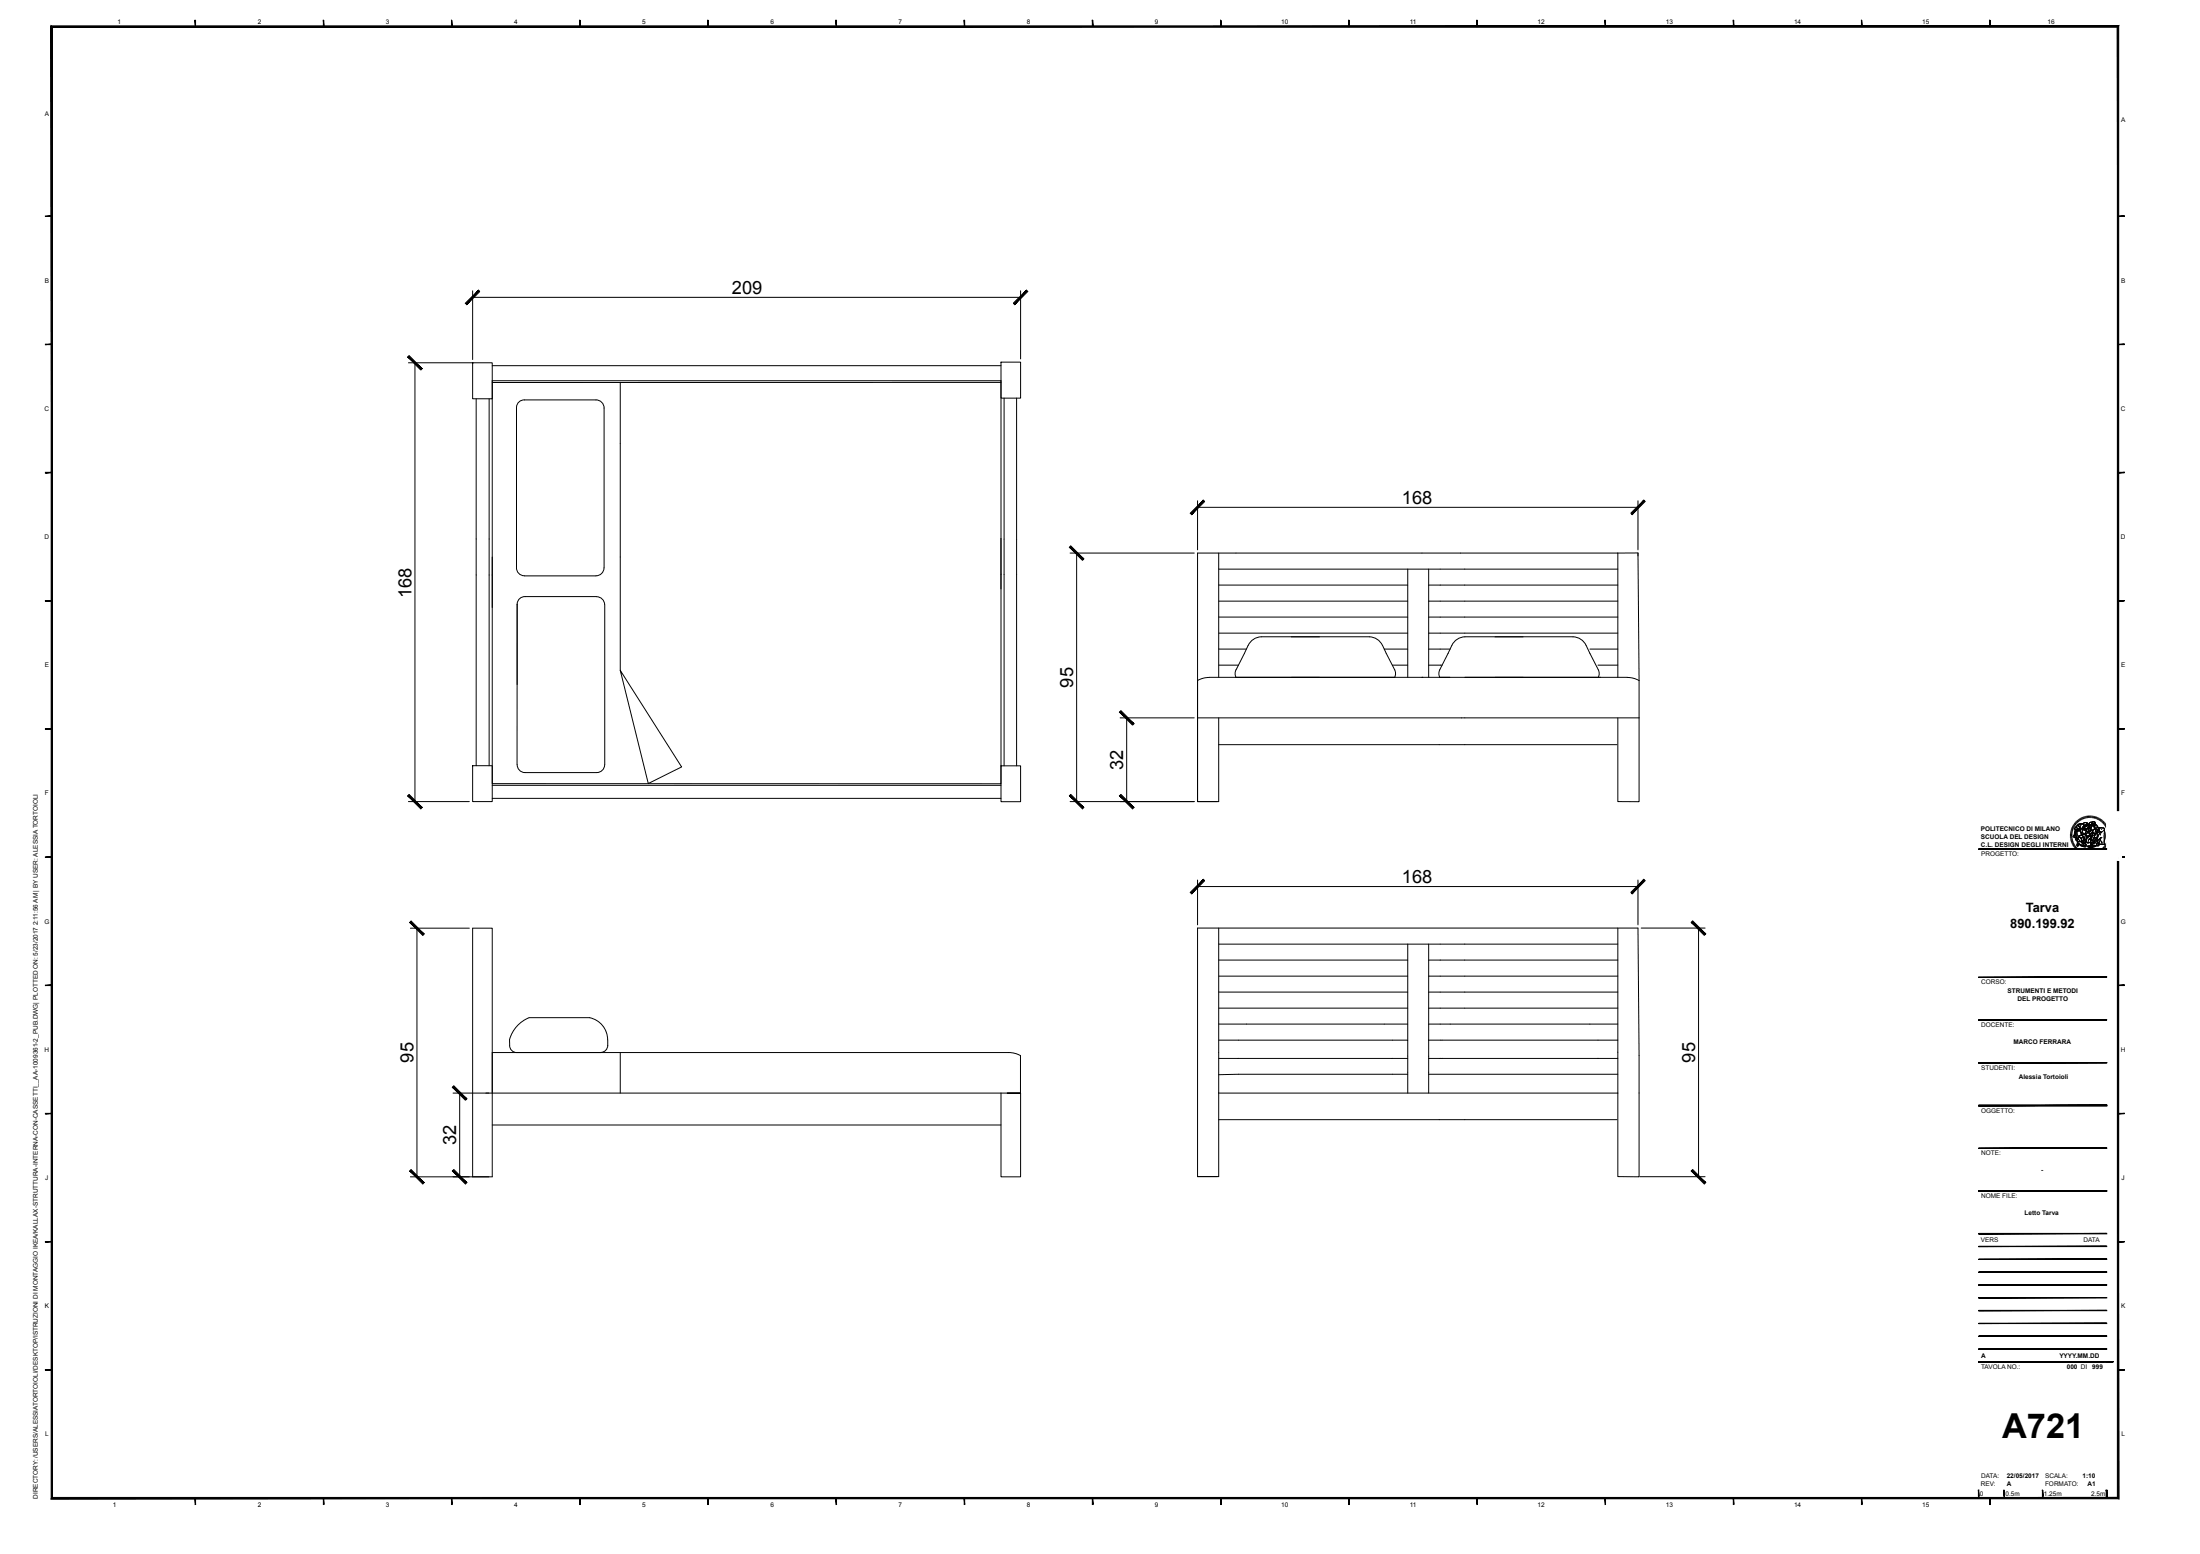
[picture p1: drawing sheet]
<svg xmlns="http://www.w3.org/2000/svg" width="841mm" height="594mm" viewBox="0 0 841 594" stroke-linecap="round" stroke-linejoin="round" font-family="sans-serif">
<g fill="none" stroke="#000" stroke-width=".38">
<path d="M19.8 10.2h789.9v562.4h-789.9zM180.7 111.2v26.2M180.7 113.7h209.4M390.1 111.2v26M156.1 138.7h24.8M158.6 138.7v167.7M180.7 138.7h7.5v13.7h-7.5zM188.2 139.8h194.5M382.7 138.4h7.4v13.8h-7.4zM182 152.4v140.3M187 152.4v140.3M200.5 152.9h27.3a3.1 3.1 0 0 1 3.1 3v61.2a3.1 3.1 0 0 1-3.1 3h-27.4a3 3 0 0 1-3-3.1v-61.2a2.92 2.92 0 0 1 3.1-2.9"/>
<path d="M237.1 146.2v110l10.7 43.3 12.8-6.3-23.5-37M382.7 146.2h-194.5M383.8 152.2v140.5M388.6 152.2v140.5M457.8 191.4v18.8M457.8 193.9h168.4M626.2 191.4v18.8M382.7 219.5v80.1l-194.5-.1v-79.7M409.1 211.4h47.4M411.6 211.4v95M465.9 211.4v47.5M465.9 217.5h152.5"/>
<path d="M538.1 217.5v41.4M546.1 217.5v41.4M618.4 211.4h-160.6v95h8.1v-32M618.4 211.4v47.5M626.2 211.4v1.1M626.2 211.4l.4 48.7M626.2 211.4h-7.8M197.7 231v30.7M197.7 231v61.2M228 228h-27.2a2.92 2.92 0 0 0-3.1 3M228 228.1a3.1 3.1 0 0 1 3.1 3.1l.1 61.1a3.1 3.1 0 0 1-3.1 3h-27.4a3 3 0 0 1-3-3.1M382.7 225.1v-79.6h-194.5v86.7"/>
<path d="M465.9 223.6h72.2M465.9 229.8h72.2M465.9 235.9h72.2M546.1 223.6h72.3M546.1 229.8h72.3M546.1 235.9h72.3M462.2 258.9h159.9M462.2 258.9l-2.6 .4-1.8 .8M465.9 242h72.2M465.9 248.1h10.6M465.9 254.2h7.5M472.5 258.9h.1"/>
<path d="M529.2 248.1h8.9M532.3 254.2h5.8M533.1 258.9l.3-.9-.1-1.5-3.4-6.7a11.2 11.2 0 0 0-2.8-5l-2.1-1.1-1.5-.3h-41.4a5.7 5.7 0 0 0-4.9 3.3l-4.9 9.8-.1 1.5 .3 .9M546.1 242h72.3M546.1 248.1h8.3M546.1 254.2h5.2M555 246.7l-4.8 9.8-.1 1.5 .3 .9M555 246.7a5.7 5.7 0 0 1 5-3.3h41.3a5.7 5.7 0 0 1 5 3.3M606.3 246.7l4.9 9.8 .1 1.5-.3 .9M607.8 248.1h10.6M610.9 254.2h7.5M622.1 258.9l2 .3 2.4 .9"/>
<path d="M428.2 274.4h28.3M430.7 274.4v32M626.6 274.4h-168.8v32h7.5M626.6 274.4v32h-8.2v-31.9M626.6 260.1v14.3M180.7 292.7h7.5v13.7h-7.5zM382.7 292.7h7.4v13.7h-7.4zM465.9 284.6h152.2M156.1 306.4h23.3M188.2 305.2h194.5M188.2 300.2h194.5M409.1 306.4h47.4"/>
<path d="M791.4 319h.7M791.4 319.4h.7M791.5 318.6l.6 .1M791.5 318.3l.6 .1M791.5 318l.7 .1M791.6 317.6l.7 .1M791.7 317.3l.7 .2M791.8 316.9l.6 .3M791.9 316.6l.7 .3M792.1 316.3l.6 .3M792.1 319.7h-.7M792.1 320h-.7"/>
<path d="M792.2 316l.6 .3M792.4 315.7l.5 .3M792.6 315.4l.5 .3M792.8 315.1l.5 .4M793 314.8l.5 .4M793.2 314.5l.5 .5M793.2 317l1.4 .3 .5-.4 .1 .7-1.7-.1zM793.3 317v.5M793.4 314.2l.5 .5M793.5 317.5l-.8 2.5 .4 .2M793.5 316l.4-.2 .1 .8 1.1 .4-.5 .3-1.2-.2-.3-.5zM793.7 317.5l.4 .1-.3 2.8-.7-.3z"/>
<path d="M793.7 317.6l-.3 .4-.3 2.2 .7 .1M793.7 314l.4 .5M793.9 315.8l-.8 .8 .3 .5 1.2 .2 .5-.4M793.9 315.6l.7-.6 1.3-.1-1 .2-.3 .5 .6 .6-.1 .8-1.1-.4zM793.9 313.8l.4 .5M794 317.7l1.2-.2 .6 1.2v.5l-1.2 .4 .2 .5-.4 .4-.5-.4zM794.1 317.6l-.1 2.7M794.2 313.6l.4 .5M794.5 313.3l.4 .6M794.6 319.6l1.5-.3 .2-.5h.6l.8 .7 .1 .8-1 .7-.3-.1 .3-.4-.1-.4-.5-.3-.5 .8-.7-.7-.3 .2zM794.6 315.4l1.3-.5 .6 .4-.7 1.6 .4 1.5 .6 .4h-.5l-.2 .5-.4-.2 .1-.4-.6-1.3v-1.2l-.6-.4zM794.8 313.1l.3 .6"/>
<path d="M794.9 319.9l.8 .7M795 319.9l-.5 .5 .1 .4M795.1 312.9l.3 .6M795.2 317.6l-1.9-.1-.4 1.4-.5 .8 .3 .3M795.4 317.9l.2 1.4M795.4 312.8l.3 .5M795.6 315.2l-.4 .9-.1 1.1 .7 1.5-.1 .4 .4 .2 .2-.5h.5l-.6-.4-.4-1.5 .8-1.3-.3-.6h-1.5l-.9 .6v.9l1.2 .5M795.7 312.6l.3 .6M795.8 319.2l-1.2 .4 .2 .5M795.9 314.9l-1.3 .5v.4l.6 .4M796 312.5l.2 .5M796 316.3l1-.5-.1 .6-1.1 .5z"/>
<path d="M796.1 316.7l.7-.3 .3 .2-.3 .2 .1 .5-.6-.1zM796.1 316.7l.2 .5 .6 .1M796.2 315l.8-.6 1.2 .5v.3l-.6-.2-.5 .5-.6-.2M796.3 312.3l.2 .7M796.4 314.7l1.1-.3 .8 .7-.7-.1-.8 .5-.6-.5zM796.5 315.2l.7 .3 .5-.5 .3 .2-.6 .8-.4-.2-.5 .2zM796.6 312.2l.2 .6M796.8 318.8l.5 .2 .5 .7v.6l-.4 .4M796.9 316.4l.2 .2M796.9 319.7l-.7 .1M797 316.2l-1.2 .7M797 312.1l.1 .7"/>
<path d="M797 315.8l-.3 .5M797.1 319.3l.7 .5M797.2 316.7l.5 .1-.4 .6-.5-.2v-.5h.5l-.2 .1M797.3 319.8l.1 .9-.6 .3-.3-.1M797.3 318.7l.6-.4 .6 .1 .5 .2 .2 .6-1.5 .5zM797.3 319l.5-.7 1.1 .3 .2 .6-1.4 .4M797.3 312l.1 .7M797.5 315.8h.1M797.6 317.6l-.5 1.3M797.6 315.4l.2 .1M797.6 311.9l.2 .7M797.7 315.4l-.1 .1"/>
<path d="M797.7 319.6l1.2-.4-.2 .5-.4 .2zM797.8 319.6l.5 .4 .9-1-.8-.7h-.5l-.6 .7-.2-.1 .3-1.1 .2-.2 1.4 .2 .4-.3v-.4l.6 .2v2.1l-1 1.2h-.3l.6 .2-.1 .4 .2-.3-.2 1.1-1.1 .2-.8-.6 .5-1.7M797.9 319.7l-.1 .1M797.9 316.5l1.1-.2 .4 1.2h-.4l.1-.9-.7-.3-.2 .2 .2 1.3h-.5l-.3-.3zM798 315.6l.8-.2 .2 .4-.5 .1zM798 311.9l.1 .7M798 315.2l-.6 .8-.4-.2-.5 .2M798.3 316.3h.4l.4 .3-.2 1.2h-.5zM798.4 311.9v.6M798.4 315.4l.4-.4 .5 .4-.3 .3M798.4 319.8h.1M798.5 315.1l.6 .1 .2 .4-.9-.2z"/>
<path d="M798.5 319.4l.2 .1M798.5 319.7h.1M798.6 319.5h-.1M798.7 316.5l-.2 .1M798.7 311.9v.6M798.8 315.5l-.8 .1 .5 .3 .5-.1-.3-.4 .1 .2M798.8 317.9v.6M798.9 319.3l-.5 .6-.5-.2M798.9 316.4l.1 .4M799 316.6l-.3-.3-.5 .2 .2 1.4-.8-.3 .3-1.1 .5-.3 .7 .2 .3 1.1-.3 .1-.1-.3M799 311.9v.6M799.1 316.9h-.2"/>
<path d="M799.1 316.7l.1 .5h-.8M799.1 317.5l-.7 .3M799.3 315.6l.2 .2-.2 .9M799.3 315.2l.1 .4M799.4 317.1l.1-1.5-.9-.8 .4-.4 .7-.2-.1 1.6 .2-.6 .3 .4 .5-.1-.1 .6 .2-.1 .4 .6-1.1 .7M799.4 311.9l-.1 .6M799.5 318.1l-.2 1.3M799.5 317.4l.4 .2M799.6 319.3l-.4 .4 .1 .4M799.7 319.9l-.5 .2-.2 .5h-.3l.6 .2M799.7 318.2l-.4 .9M799.8 314.3l-.9 .1-.2 .6"/>
<path d="M799.8 311.9l-.1 .7M799.8 314.2l.6-.2 .6 .5-.4 1.7 .2-1.2-.2-.5-.6 .3-.4 1-.1-.9zM799.8 315.2l.3 .4 .5-.1M799.9 314.1h.6l.5 .4-.4 1.7 .2-1.2-.2-.5-.6 .2-.4 1.1-.1-.9zM800 317.3l1-.4 .9 .3 .1 .4-.8 1.1-.6 .1-.6-.8zM800 314.8l.6-.3 .2 .5-.3 .5h-.6zM800 319.3l.9-.2-1.1 2.2v.7l-.5 .7-.2-1.1zM800 315l.2 .1M800 319.3l-.9 2.3 .2 1.1 .4-.7 .2 1.4-.3-.9-.4 1 .1-.8M800.1 315.5h.1M800.1 318.3l-.2 1 1-.2 .4-.5M800.1 311.9l-.1 .7"/>
<path d="M800.2 315.3v.1M800.4 312l-.1 .7M800.5 315.2h.2M800.7 316l.4 .6M800.7 318.4h.1M800.8 316.9l1-.6h.8l-.6 1zM800.8 312.1l-.2 .7M800.9 319.1l-1.1 2.2-.1 .8M800.9 315.1l.6 .3 .6 .9-1 .3-.2-.2zM800.9 318.3l-.3 .1M800.9 315l.9 1M800.9 318.7h.1"/>
<path d="M801.1 312.2l-.2 .6M801.4 318.3h.4l-.1 1.8-1.2 .1zM801.5 312.3l-.3 .6M801.5 318l-.1 .4M801.5 317.1l.5 .4M801.5 315.9l.6 .4M801.8 312.4l-.3 .6M801.8 318.3l-.1 1.7-.6 1.4 .5 1.3M802 317.3l.7-1 1.4 .1 .4 .5-.2 .4-1.1 .9-.5-.1-.7-.6M802 317.5l-.9 1.3h-.5l-.5-.5-.1-.7 .4-.5h.6v1h.2l.5-.5-.2-.5h-1.3l-.2 .7M802 319l.1 .6M802.1 312.6l-.3 .6"/>
<path d="M802.4 312.7l-.3 .6M802.5 318.2l-.9 .1M802.7 316.3h-.9l-1 .6M802.7 312.9l-.3 .6M802.9 316.4h1.1l.5 .4-.2 .5 .4 2.4-.4 2.3 .3 .7h-2.4l.9-2.5-1.5 1.4 .7-2.5 .6-.9 .5-.1-.9-.6zM802.9 318.2l-.9 1.4-.4 2 1.4-1.4 .5-.1M803 316.3l-.5 1.2 .9 .6M803 313.1l-.4 .5M803.1 318.2l-.2 1M803.3 313.3l-.4 .5M803.5 316.8l-.2 .3M803.6 313.5l-.5 .5"/>
<path d="M803.8 313.7l-.4 .5M804.1 313.9l-.4 .5M804.3 318.4l.1 3.2M804.3 314.2l-.4 .5M804.4 317.3l.3 2.5-.4 2.2 .3 .7h-2.3M804.6 314.4l-.5 .5M804.8 314.7l-.5 .4M805 315l-.5 .4M805.2 315.3l-.5 .3M805.4 315.6l-.6 .3M805.6 315.9l-.6 .3M805.7 316.2l-.6 .3"/>
<path d="M805.7 319.8l.7 .1M805.8 319.6h.6M805.8 319.3h.6M805.9 316.5l-.6 .3M806 316.9l-.7 .2M806.1 317.2l-.6 .2M806.2 317.5l-.6 .2M806.3 317.9l-.7 .1M806.3 318.2l-.6 .1M806.4 318.6h-.7M806.4 318.9h-.7M457.8 336.4v17.1"/>
<path d="M457.8 338.9h168.4M626.2 336.4v17.1M792.1 320.3l-.6 .1M792.2 320.6l-.7 .2M792.3 320.9l-.7 .2M792.3 321.2l-.6 .2M792.4 321.6l-.6 .1M792.5 321.9l-.6 .2M792.6 322.1l-.5 .3M792.8 322.4l-.6 .3M792.9 322.7l-.5 .3M793.1 323l-.6 .3"/>
<path d="M793.3 323.3l-.6 .3M793.5 323.5l-.6 .4M793.7 323.8l-.5 .4M793.9 324l-.5 .4M793.9 321l.6 .7 1.2-.1M794 321.4l.8 .3 .9-.1 .3 1 .3-.2 .2 .3-.1-.5 .2 .4-.1-.5 .4 .1-.7-.5 .3-.8 .4 .2 .4 1.6-.3 .5h-1l-1.4-.8-.5-.4zM794 321.4l.1 .6 .8 .6 1.9 .9M794.1 324.2l-.5 .5M794.2 322.1l2.1 1.2 .7-.1 .3-.5 .2 .7-.3 .3-1.2-.2-1.3-.8-.4 .3 .1 .4h-.3l-.2-.5zM794.2 322.1l-.3 .8 .3 .6 .3-.2-.2-.3 .4-.3 1.2 .8 1.3 .2 .3-.3-.2-.7M794.3 324.4l-.4 .5M794.4 320.5l-.8-.1-.1 .7 1.2-.3 .4 .6"/>
<path d="M794.6 320.3l.4-.4 .7 .7v.3a.53 .53 0 0 1-.1 .7 .53 .53 0 0 1-.6 .1l-.8-.2-.3-.5 .7-.2zM794.6 324.6l-.5 .6M794.8 324.9l-.4 .5M795.1 325l-.4 .6M795.4 325.2l-.4 .5M795.6 325.4l-.3 .6M795.9 325.5l-.3 .6M796 320l.2-.2 .6 .4-.6 1.3 .7 .7-.4-.1 .1 .5-.2-.4 .1 .5-.2-.3-.3 .2-.3-.8zM796.2 325.7l-.2 .6M796.5 325.7l-.3 .7M796.8 325.9l-.2 .6M796.8 321l.5 1.7-.3 .5-.7 .1"/>
<path d="M797.1 326l-.2 .6M797.3 321.6l.8 .6M797.4 326l-.1 .7M797.6 321l.1 .9M797.7 326.1l-.1 .7M797.8 320.4l-.7 1.4M798 326.1l-.1 .7M798.1 323.4l2-.4 1.1 .2-2 .6zM798.1 323.4l1.1 .4v.3l-1.1-.4zM798.1 323.5l2-.5 1.1 .2-2 .6zM798.4 326.2l-.1 .6M798.4 320.7l-.3 1.5 1-.2"/>
<path d="M798.7 326.2v.6M798.8 320.5l.2 .1 .2-.4 .5-.3-.4 1.3v-.4h-.3zM799 326.2v.6M799.2 323.8l2-.6v.3l-2 .6zM799.2 323.8v.3M799.3 320.6l-.1 .5 .2-.2M799.3 326.2v.6M799.4 320.4v.2l-.1-.2M799.5 322.1l.2-.1 .1 1-.2-.5-.3 .7zM799.6 326.2l.1 .6M799.9 326.1l.2 .7M800.3 326.1l.1 .6"/>
<path d="M800.5 320.2l.8-.1-.5 1.2 .1 .9-.2 .1-.5-.1zM800.6 326l.1 .6M800.9 325.9l.2 .7M801.2 325.8l.2 .7M801.2 323.2v.3l-2 .6-1.1-.4v-.2M801.3 320.1l-.5 1.2v1l-.6-.1 .3-2M801.5 325.7l.2 .6M801.7 320.1l-1.2 .1M801.7 321.4l.1 .4M801.8 325.6l.2 .6M802 321.2l1.1-1-.9 2.2 .2 .7-.3 .2h-.6zM802 325.5l.3 .5"/>
<path d="M802.3 325.3l.4 .6M802.5 322.3l.6 .4M802.6 325.1l.4 .6M802.9 324.9l.4 .6M802.9 321.1l.8 .9M803.1 320.2l-.9 2.2 .2 .7-.3 .2h-.6l.5-2.1M803.1 324.8l.4 .5M803.3 321.6l.1 .8 .6 .3M803.4 324.6l.4 .5M803.6 324.4l.5 .4M803.8 324.1l.5 .5M804 323.9l.5 .4"/>
<path d="M804.2 323.6l.6 .5M804.5 323.4l.5 .4M804.6 323.1l.6 .4M804.8 322.9l.6 .3M805 322.6l.6 .3M805.1 322.3l.6 .3M805.2 322l.7 .2M805.3 321.7l.7 .2M805.4 321.4l.7 .2M805.5 321.1l.7 .2M805.6 320.8l.7 .1M805.7 320.5l.6 .1"/>
<path d="M805.7 320.2h.7M156.9 354.8h22.5M159.4 354.8v95M465.9 354.7v95h-8.1v-95h168.4l.4 48.7v46.4l-8.2-.1v-31.9M618.4 354.7v63.1M627.4 354.7h24.4M649.3 354.7v95.1M465.9 360.9h152.5M465.9 367h72.2M465.9 373.1h72.2M465.9 379.2h72.2M538.1 360.9v36.7"/>
<path d="M546.1 367h72.3M546.1 373.1h72.3M546.1 379.2h72.3M546.1 360.9v56.9M232.3 399.6a9.3 9.3 0 0 0-5.9-10.3l-1-.3h-23.2a12.9 12.9 0 0 0-7.4 8.3v1.7a2.78 2.78 0 0 0 2.9 3.3M232.3 399.6l-.6 1.7-.9 .7-1.2 .3M465.9 397.6h72.2v20.2M465.9 385.4h72.2M465.9 391.4h72.2M546.1 385.4h72.3M546.1 391.4h72.3M546.1 397.6h72.3"/>
<path d="M173.2 417.8h13.7M175.7 417.8v32M185.7 417.8h204.4h-5M188.2 417.8v-15.5l198.8 .1 3.1 1.1v46.3h-7.4v-32M237.1 402.3v15.5M465.9 417.8h152.5M465.9 404.6h72.2M538.1 410.6l-72.2 .2M546.1 404.6h72.3M546.1 410.6h72.3M188.2 430h194.5M465.9 428h152.2"/>
<path d="M156.9 449.8h31.3v-95h-7.5v95M626.9 449.8h24.9"/>
<circle cx="797.2" cy="316.9" r=".41"/>
</g>
<g fill="#000">
<circle cx="543.6" cy="258.9" r=".17"/>
<circle cx="611.5" cy="258.9" r=".17"/>
</g>
<g fill="#000" stroke="#000" stroke-width=".38">
<path d="M19.6 9.9l.5 562.5v-562zM19.6 9.9l.5 562.5-.5 .5z"/>
<path d="M74.6 7.7l.2 2.5zM74.6 7.7l.2 2.5z"/>
<path d="M123.6 7.7l.2 2.5zM123.6 7.7l.2 2.5z"/>
<path d="M172.6 7.7l.2 2.5zM172.6 7.7l.2 2.5z"/>
<path d="M221.6 7.7l.2 2.5zM221.6 7.7l.2 2.5z"/>
<path d="M270.6 7.7l.2 2.5zM270.6 7.7l.2 2.5z"/>
<path d="M319.6 7.7l.2 2.5v-2.5zM319.6 7.7l.2 2.5h-.2z"/>
<path d="M368.6 7.7l.2 2.5zM368.6 7.7l.2 2.5z"/>
<path d="M417.6 7.7l.2 2.5v-2.5zM417.6 7.7l.2 2.5h-.2z"/>
<path d="M466.6 7.7l.2 2.5zM466.6 7.7l.2 2.5z"/>
<path d="M515.6 7.7l.2 2.5v-2.5zM515.6 7.7l.2 2.5h-.2z"/>
<path d="M564.6 7.7l.2 2.5zM564.6 7.7l.2 2.5z"/>
<path d="M613.6 7.7l.1 2.5zM613.6 7.7l.1 2.5z"/>
<path d="M662.6 7.7l.2 2.5zM662.6 7.7l.2 2.5z"/>
<path d="M711.6 7.7l.2 2.5zM711.6 7.7l.2 2.5z"/>
<path d="M760.6 7.7l.2 2.5zM760.6 7.7l.2 2.5z"/>
<path d="M20.1 10.4h789.3l.5-.5zM19.6 9.9h790.3l-789.8 .5z"/>
<path d="M17.4 82.8l2.4-.2zM17.4 82.6h2.4z"/>
<path d="M809.7 82.8l2.4-.2zM809.7 82.6h2.4z"/>
<path d="M182.9 110.9l-4.5 5.6 5-5.1zM177.9 115.9l5-5-4.5 5.6z"/>
<path d="M387.3 115.9l.6 .6 4.5-5.6zM392.4 110.9l.5 .5-5 5.1z"/>
<path d="M17.4 131.7l2.4-.1zM17.4 131.6h2.4z"/>
<path d="M809.7 131.7l2.4-.1zM809.7 131.6h2.4z"/>
<path d="M155.9 136.4l5 5.1 .5-.6zM156.4 135.9l5 5-5.5-4.5z"/>
<path d="M17.4 180.8h2.4v-.3zM17.4 180.5h2.4l-2.4 .3z"/>
<path d="M460 191.2l-4.5 5.5 5-5zM460 191.2l-4.5 5.5-.5-.5z"/>
<path d="M623.4 196.2l.5 .5 4.5-5.5zM628.4 191.2l.5 .5-5 5z"/>
<path d="M809.7 180.8h2.4v-.3zM809.7 180.5h2.4l-2.4 .3z"/>
<path d="M408.8 209.2l5 5 .5-.6zM408.8 209.2l.5-.5 5 4.9z"/>
<path d="M17.4 229.7l2.4-.1zM17.4 229.6h2.4z"/>
<path d="M809.7 229.7l2.4-.1zM809.7 229.6h2.4z"/>
<path d="M17.4 278.7l2.4-.2zM17.4 278.5h2.4z"/>
<path d="M427.9 272.2l5 5 .6-.6zM427.9 272.2l.6-.6 5 5z"/>
<path d="M809.7 278.7l2.4-.2zM809.7 278.5h2.4z"/>
<path d="M156.4 303.6l-.5 .6 5.5 4.4zM155.9 304.2l5.5 4.4-.5 .6z"/>
<path d="M409.3 303.6l-.5 .6 5.5 4.4zM408.8 304.2l5.5 4.4-.5 .6z"/>
<path d="M428.5 303.6l-.6 .6 5.6 4.4zM427.9 304.2l5.6 4.4-.6 .6z"/>
<path d="M17.4 327.7l2.4-.1zM17.4 327.6h2.4z"/>
<path d="M460 336.1l-4.5 5.6 5-5.1zM460 336.1l-4.5 5.6-.5-.6z"/>
<path d="M756.4 324.6l48.9-.1zM756.4 324.5h48.9z"/>
<path d="M809.7 327.7l2.4-.1zM809.7 327.6h2.4z"/>
<path d="M156.6 352.6l5 5 .5-.6zM157.1 352l5 5-5.5-4.4z"/>
<path d="M623.4 341.1l.5 .6 4.5-5.6zM628.4 336.1l.5 .5-5 5.1z"/>
<path d="M646.5 352.5l5 5 .6-.5zM646.5 352.5l.6-.5 5 5z"/>
<path d="M17.4 376.7l2.4-.2zM17.4 376.5h2.4z"/>
<path d="M756.4 373.6l48.9-.1zM756.4 373.5h48.9z"/>
<path d="M809.7 376.7l2.4-.2zM809.7 376.5h2.4z"/>
<path d="M756.4 390l48.9-.2zM756.4 389.8h48.9z"/>
<path d="M756.4 406.1h48.9zM756.4 406.3l48.9-.2z"/>
<path d="M756.4 406.3l48.9-.2zM756.4 406.1h48.9z"/>
<path d="M17.4 425.7l2.4-.1zM17.4 425.6h2.4z"/>
<path d="M172.9 415.6l5 5 .6-.6zM172.9 415.6l.6-.6 5 5z"/>
<path d="M756.4 422.5h48.9zM756.4 422.6l48.9-.1z"/>
<path d="M756.4 422.5h48.9zM756.4 422.6l48.9-.1z"/>
<path d="M756.4 438.8v.2l48.9-.2zM756.4 439l48.9-.2v.2z"/>
<path d="M756.4 422.5h48.9zM756.4 422.6l48.9-.1z"/>
<path d="M756.4 422.5h48.9zM756.4 422.6l48.9-.1z"/>
<path d="M809.7 425.7l2.4-.1zM809.7 425.6h2.4z"/>
<path d="M157.1 447l-.5 .6 5.5 4.4zM156.6 447.6l5.5 4.4-.5 .6z"/>
<path d="M173.5 447l-.6 .6 5.6 4.4zM172.9 447.6l5.6 4.4-.6 .6z"/>
<path d="M647.1 447l-.6 .6 5.6 4.4zM646.5 447.6l5.6 4.4-.6 .6z"/>
<path d="M756.4 455.1h48.9zM756.4 455.3l48.9-.2z"/>
<path d="M756.4 455.1h48.9zM756.4 455.3l48.9-.2z"/>
<path d="M17.4 474.7l2.4-.2zM17.4 474.5h2.4z"/>
<path d="M756.4 476.4h48.9zM756.4 476.5l48.9-.1z"/>
<path d="M756.4 471.5h48.9zM756.4 471.6l48.9-.1z"/>
<path d="M809.7 474.7l2.4-.2zM809.7 474.5h2.4z"/>
<path d="M809.7 474.7l2.4-.2zM809.7 474.5h2.4z"/>
<path d="M756.4 496h48.9zM756.4 496.1l48.9-.1z"/>
<path d="M756.4 491.1h48.9zM756.4 491.2l48.9-.1z"/>
<path d="M756.4 486.2h48.9zM756.4 486.3l48.9-.1z"/>
<path d="M756.4 481.3h48.9zM756.4 481.4l48.9-.1z"/>
<path d="M756.4 515.6h48.9zM756.4 515.7l48.9-.1z"/>
<path d="M756.4 510.7h48.9zM756.4 510.8l48.9-.1z"/>
<path d="M756.4 505.8h48.9zM756.4 505.9l48.9-.1z"/>
<path d="M756.4 500.9h48.9zM756.4 501l48.9-.1z"/>
<path d="M17.4 523.7h2.4v-.2zM17.4 523.5h2.4l-2.4 .2z"/>
<path d="M756.4 520.4v.3l48.9-.3zM756.4 520.7l48.9-.3v.3z"/>
<path d="M756.4 520.4v.3l48.9-.3zM756.4 520.7l48.9-.3v.3z"/>
<path d="M805.3 520.7h2.5v-.3zM805.3 520.4h2.5l-2.5 .3z"/>
<path d="M805.3 520.7h2.5v-.3zM805.3 520.4h2.5l-2.5 .3z"/>
<path d="M809.7 523.7h2.4v-.2zM809.7 523.5h2.4l-2.4 .2z"/>
<path d="M809.7 523.7h2.4v-.2zM809.7 523.5h2.4l-2.4 .2z"/>
<path d="M20.1 572.4l-.5 .5 789.8-.5zM19.6 572.9l789.8-.5 .5 .5z"/>
<path d="M74.6 572.6l.2 2.5zM74.6 572.6l.2 2.5z"/>
<path d="M123.6 572.6l.2 2.5zM123.6 572.6l.2 2.5z"/>
<path d="M172.6 572.6l.2 2.5zM172.6 572.6l.2 2.5z"/>
<path d="M221.6 572.6l.2 2.5zM221.6 572.6l.2 2.5z"/>
<path d="M270.6 572.6l.2 2.5zM270.6 572.6l.2 2.5z"/>
<path d="M319.6 572.6l.2 2.5v-2.5zM319.6 572.6l.2 2.5h-.2z"/>
<path d="M368.6 572.6l.2 2.5zM368.6 572.6l.2 2.5z"/>
<path d="M417.6 572.6l.2 2.5v-2.5zM417.6 572.6l.2 2.5h-.2z"/>
<path d="M466.6 572.6l.2 2.5zM466.6 572.6l.2 2.5z"/>
<path d="M515.6 572.6l.2 2.5v-2.5zM515.6 572.6l.2 2.5h-.2z"/>
<path d="M564.6 572.6l.2 2.5zM564.6 572.6l.2 2.5z"/>
<path d="M613.6 572.6l.1 2.5zM613.6 572.6l.1 2.5z"/>
<path d="M662.6 572.6l.2 2.5zM662.6 572.6l.2 2.5z"/>
<path d="M697.5 572.6h58.8zM697.5 572.7l58.8-.1z"/>
<path d="M711.6 572.6l.2 2.5zM711.6 572.6l.2 2.5z"/>
<path d="M756.3 569.5l.2 2.5zM756.3 569.5l.2 2.5z"/>
<path d="M760.6 572.6l.2 2.5zM760.6 572.6l.2 2.5z"/>
<path d="M766.1 569.5l.1 2.5zM766.1 569.5l.1 2.5z"/>
<path d="M780.8 569.5l.2 2.5v-2.5zM780.8 569.5l.2 2.5h-.2z"/>
<path d="M805.1 569.5l.5 2.5v-2.5zM805.1 569.5l.5 2.5h-.5z"/>
<path d="M809.4 10.4v562l.5 .5zM809.4 10.4l.5-.5v563z"/>
</g>
<g fill="#fff" stroke="#fff" stroke-width=".38">
<path d="M780.8 324.6l30.2 4.2h-30.2z"/>
<path d="M780.8 324.6h24.5l5.7 4.2z"/>
<path d="M805.3 310.3h5.7l-5.7 14.3z"/>
<path d="M811 310.3v18.5l-5.7-4.2z"/>
</g>
<path d="M780.8 324.6h24.5v-14.3h5.7v18.5h-30.2z" fill="none" stroke="#fff" stroke-width=".38"/>
<text font-size="13.1" x="765.3" y="549.7">A721</text>
<g font-size="7">
<text x="279.8" y="112.3">209</text>
<text x="535.9" y="192.6">168</text>
<text x="157.3" y="228.6" transform="rotate(-90 157.3 228.6)">168</text>
<text x="410.3" y="262.8" transform="rotate(-90 410.3 262.8)">95</text>
<text x="429.4" y="294.3" transform="rotate(-90 429.4 294.3)">32</text>
<text x="535.9" y="337.6">168</text>
<text x="158.1" y="406.2" transform="rotate(-90 158.1 406.2)">95</text>
<text x="648" y="406.2" transform="rotate(-90 648 406.2)">95</text>
<text x="174.4" y="437.7" transform="rotate(-90 174.4 437.7)">32</text>
</g>
<g font-size="4.9">
<text x="774.4" y="348.8">Tarva</text>
<text x="768.5" y="354.7">890.199.92</text>
</g>
<g font-size="2.5">
<text x="45" y="9">1</text>
<text x="98.5" y="9">2</text>
<text x="147.5" y="9">3</text>
<text x="196.5" y="9">4</text>
<text x="245.5" y="9">5</text>
<text x="294.5" y="9">6</text>
<text x="343.5" y="9">7</text>
<text x="392.5" y="9">8</text>
<text x="441.5" y="9">9</text>
<text x="489.8" y="9">10</text>
<text x="538.9" y="9">11</text>
<text x="587.8" y="9">12</text>
<text x="636.8" y="9">13</text>
<text x="685.8" y="9">14</text>
<text x="734.8" y="9">15</text>
<text x="782.7" y="9">16</text>
<text x="17.1" y="44.4">A</text>
<text x="810.8" y="46.6">A</text>
<text x="17.1" y="108">B</text>
<text x="810.8" y="108">B</text>
<text x="17" y="157">C</text>
<text x="810.7" y="157">C</text>
<text x="17" y="206">D</text>
<text x="810.7" y="206">D</text>
<text x="17.1" y="255.1">E</text>
<text x="810.8" y="255.1">E</text>
<text x="17.2" y="304">F</text>
<text x="810.9" y="304">F</text>
<text x="757.2" y="317.7">POLITECNICO DI MILANO</text>
<text x="757.3" y="320.6">SCUOLA DEL DESIGN</text>
<text x="757.3" y="323.6">C.L. DESIGN DEGLI INTERNI</text>
<text x="757.3" y="327.3">PROGETTO:</text>
<text x="17" y="353">G</text>
<text x="810.7" y="353">G</text>
<text x="757.3" y="376.3">CORSO:</text>
<text x="767.5" y="379.6">STRUMENTI E METODI</text>
<text x="771.2" y="382.6">DEL PROGETTO</text>
<text x="757.3" y="392.6">DOCENTE:</text>
<text x="769.7" y="398.9">MARCO FERRARA</text>
<text x="17" y="402">H</text>
<text x="810.7" y="402">H</text>
<text x="757.3" y="408.9">STUDENTI:</text>
<text x="771.7" y="412.3">Alessia Tortoioli</text>
<text x="757.3" y="425.3">OGGETTO:</text>
<text x="757.3" y="441.6">NOTE:</text>
<text x="780.3" y="447.9">-</text>
<text x="17.3" y="451">J</text>
<text x="811" y="451">J</text>
<text x="757.3" y="458">NOME FILE:</text>
<text x="773.9" y="464.3">Letto Tarva</text>
<text x="757.2" y="474.9">VERS</text>
<text x="796.5" y="474.9">DATA</text>
<text x="17.1" y="500">K</text>
<text x="810.8" y="500">K</text>
<text x="757.3" y="519">A</text>
<text x="787.2" y="519">YYYY.MM.DD</text>
<text x="757.3" y="523.4">TAVOLA NO.:</text>
<text x="790.1" y="523.4">000 DI</text>
<text x="799.8" y="523.4">999</text>
<text x="17.2" y="549">L</text>
<text x="810.9" y="549">L</text>
<text x="757.2" y="567.9">REV:</text>
<text x="757.3" y="565.1">DATA:</text>
<text x="767.1" y="568">A</text>
<text x="767.1" y="565">22/05/2017</text>
<text x="781.8" y="565">SCALA:</text>
<text x="781.8" y="568">FORMATO:</text>
<text x="796.1" y="565">1:10</text>
<text x="797.9" y="568">A1</text>
<text x="14.4" y="572.9" transform="rotate(-90 14.4 572.9)">DIRECTORY: /USERS/ALESSIATORTOIOLI/DESKTOP/ISTRUZIONI DI MONTAGGIO IKEA/KALLAX-STRUTTURA-INTERNA-CON-CASSETTI__AA-1009361-2_PUB.DWG| PLOTTED ON: 5/23/2017 2:11:56 AM | BY USER: ALESSIA TORTOIOLI</text>
<text x="43.1" y="575.9">1</text>
<text x="98.5" y="575.9">2</text>
<text x="147.5" y="575.9">3</text>
<text x="196.5" y="575.9">4</text>
<text x="245.5" y="575.9">5</text>
<text x="294.5" y="575.9">6</text>
<text x="343.5" y="575.9">7</text>
<text x="392.5" y="575.9">8</text>
<text x="441.5" y="575.9">9</text>
<text x="489.8" y="575.9">10</text>
<text x="538.9" y="575.9">11</text>
<text x="587.8" y="575.9">12</text>
<text x="636.8" y="575.9">13</text>
<text x="685.8" y="575.9">14</text>
<text x="734.8" y="575.9">15</text>
<text x="756.8" y="572">0</text>
<text x="766.7" y="572">0.5m</text>
<text x="781.3" y="572">1.25m</text>
<text x="799.4" y="572">2.5m</text>
</g>
</svg>
